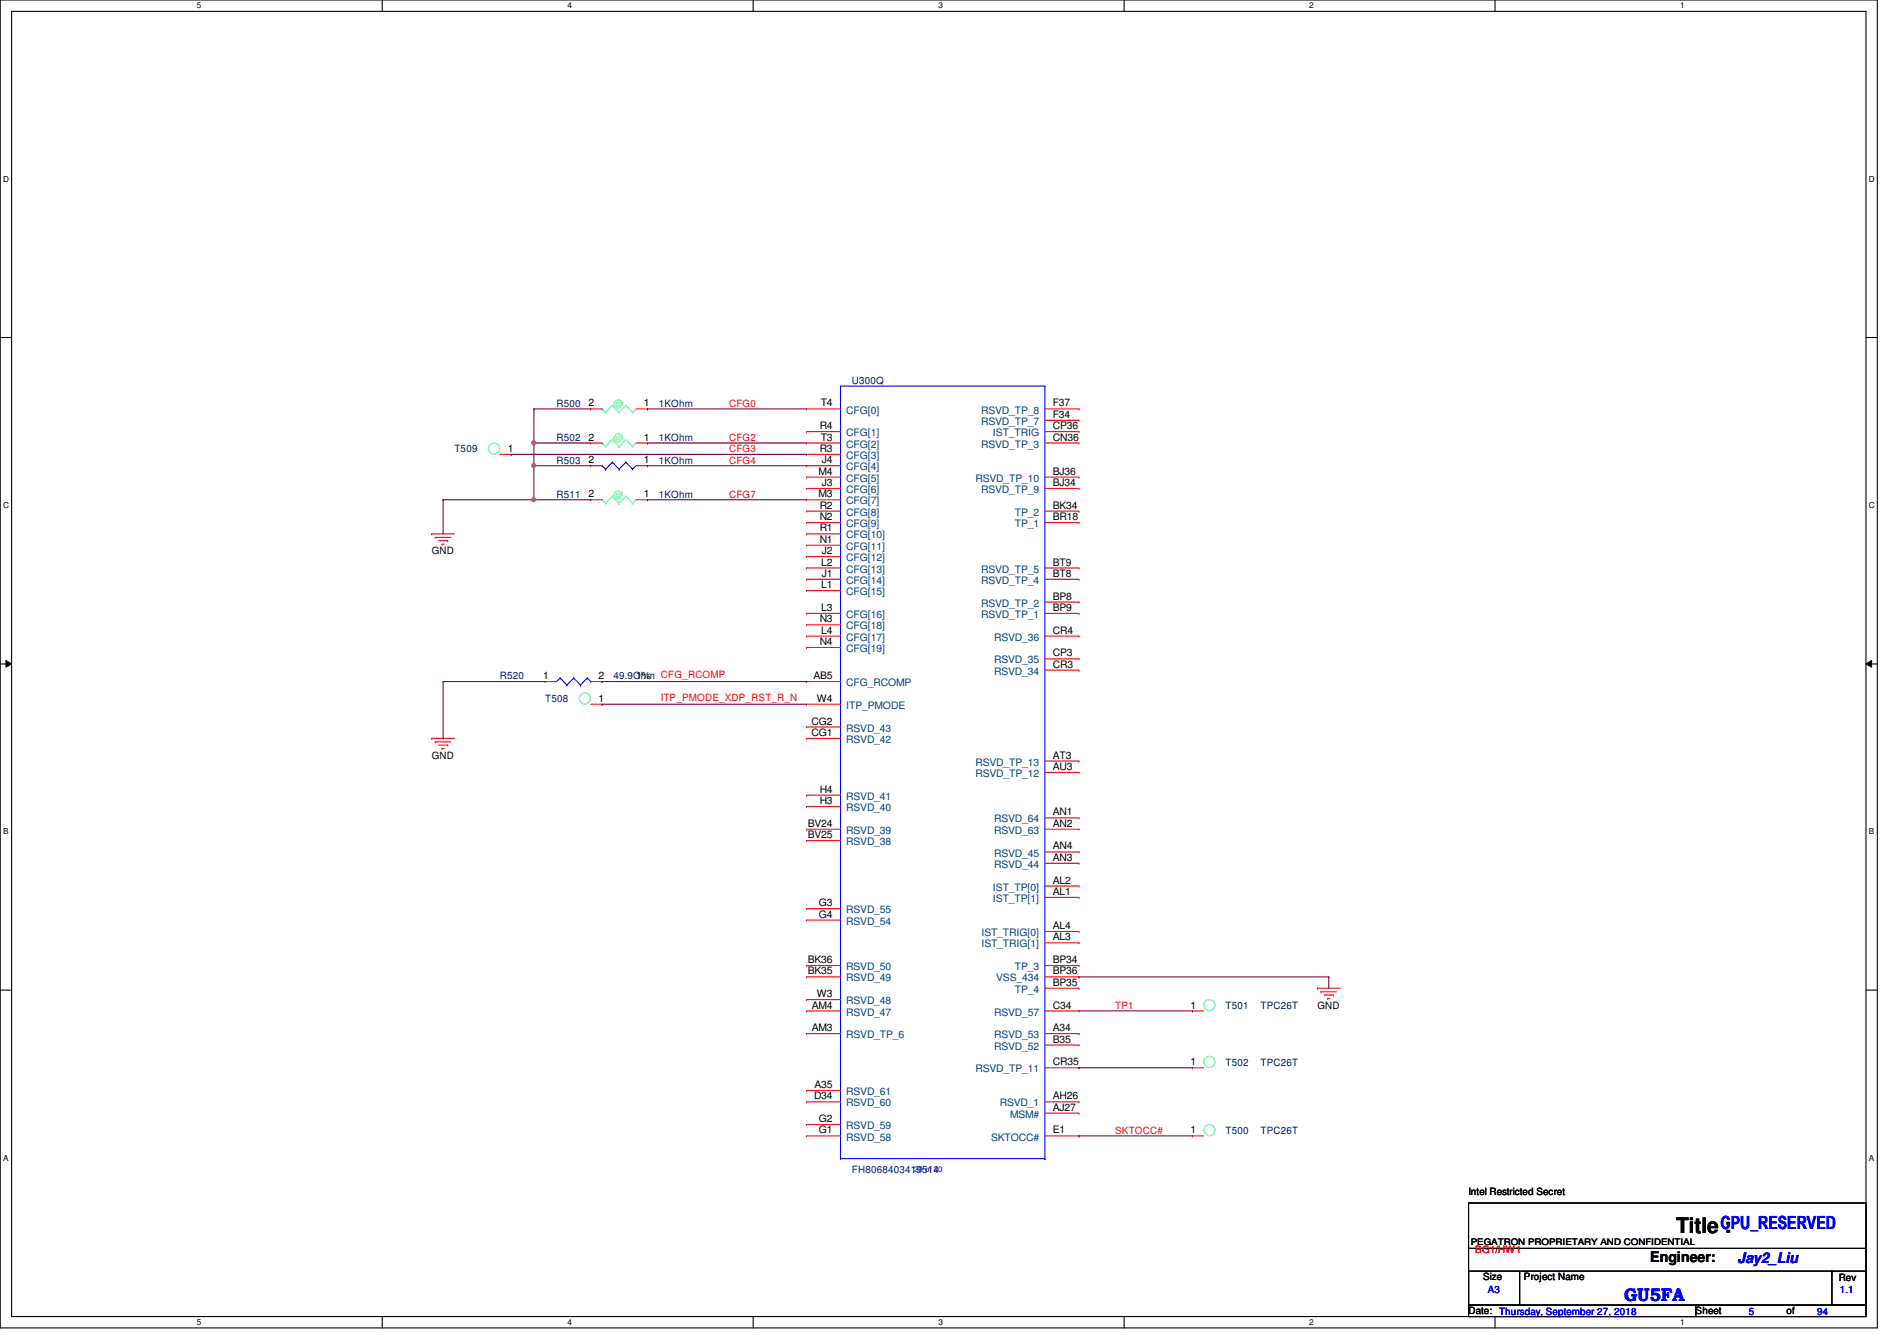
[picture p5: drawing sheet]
<svg xmlns="http://www.w3.org/2000/svg" width="297mm" height="210mm" viewBox="0 0 297 210" stroke-linecap="round" stroke-linejoin="round" font-family="sans-serif">
<path d="M0 0h294v207.9h-294zM1.8 1.8h290.4v204.3h-290.4z" fill="none" stroke="#000" stroke-width=".17"/>
<g fill="#fff">
<path d="M30.8 .2h.7v1.4h-.7z"/>
<path d="M30.8 206.2h.7v1.4h-.7z"/>
</g>
<path d="M59.9 0v1.8M59.9 206.1v1.8" fill="none" stroke="#000" stroke-width=".17"/>
<g fill="#fff">
<path d="M88.9 .2h.6v1.4h-.6z"/>
<path d="M88.9 206.2h.6v1.4h-.6z"/>
</g>
<path d="M117.9 0v1.8M117.9 206.1v1.8" fill="none" stroke="#000" stroke-width=".17"/>
<g fill="#fff">
<path d="M146.9 .2h.7v1.4h-.7z"/>
<path d="M146.9 206.2h.7v1.4h-.7z"/>
</g>
<path d="M176 0v1.8M176 206.1v1.8" fill="none" stroke="#000" stroke-width=".17"/>
<g fill="#fff">
<path d="M205 .2h.7v1.4h-.7z"/>
<path d="M205 206.2h.7v1.4h-.7z"/>
</g>
<path d="M234.1 0v1.8M234.1 206.1v1.8" fill="none" stroke="#000" stroke-width=".17"/>
<g fill="#fff">
<path d="M263.1 .2h.7v1.4h-.7z"/>
<path d="M263.1 206.2h.7v1.4h-.7z"/>
<path d="M.5 27.3h.9v1.4h-.9z"/>
<path d="M292.6 27.3h.9v1.4h-.9z"/>
<path d="M.5 78.4h.9v1.4h-.9z"/>
<path d="M292.6 78.4h.9v1.4h-.9z"/>
</g>
<path d="M0 52.8h1.8M292.2 52.8h1.8" fill="none" stroke="#000" stroke-width=".17"/>
<g fill="#fff">
<path d="M.5 129.5h.8v1.4h-.8z"/>
<path d="M292.6 129.5h.9v1.4h-.9z"/>
</g>
<path d="M0 103.9h1.8M292.2 103.9h1.8" fill="none" stroke="#000" stroke-width=".17"/>
<path d="M.9 103.4l.9 .5-.9 .5zM292.2 103.9l.9-.5v1z" fill="#000"/>
<path d="M.9 103.4l.9 .5-.9 .5zM292.2 103.9l.9-.5v1z" fill="none" stroke="#000" stroke-width=".16"/>
<g fill="#fff">
<path d="M.5 180.5h.8v1.4h-.8z"/>
<path d="M292.6 180.5h.9v1.4h-.9z"/>
</g>
<path d="M0 155h1.8M292.2 155h1.8M230 188.3h62.2v16h-62.2zM230 199h8v5.3h-8zM230 195.4h62.2M238.1 199h48.7M286.8 199h5.4v5.3h-5.4zM286.8 199h.1M292.2 195.4h.1M230 204.3h35.5v1.8h-35.5zM265.5 204.3h26.7v1.8h-26.7z" fill="none" stroke="#000" stroke-width=".17"/>
<g fill="none" stroke="#f00" stroke-width=".17">
<path d="M78.3 71.1h1.7M80 71.1h.1M92.5 78.2h.1M92.5 64h.1M92.5 69.3h.1M92.5 72.9h.1M92.5 64h1.8M92.5 69.3h1.8M92.5 72.9h1.8M92.5 78.2h1.8M99.6 64h1.8M99.6 69.3h1.8"/>
<path d="M99.6 72.9h1.8M99.6 78.2h1.8M101.4 78.2h.1M101.4 64h.1M101.4 69.3h.1M101.4 72.9h.1M126.3 64h.1M126.3 67.6h.1M126.3 69.3h.1M126.3 71.1h.1M126.3 72.9h.1M126.3 74.7h.1"/>
<path d="M126.3 76.5h.1M126.3 78.2h.1M126.3 64h5.3M126.3 67.6h5.3M126.3 69.3h5.3M126.3 71.1h5.3M126.3 72.9h5.3M126.3 74.7h5.3M126.3 76.5h5.3M126.3 78.2h5.3M163.6 64h5.3M163.6 67.6h5.3"/>
<path d="M163.6 69.3h5.3M163.6 65.8h5.3M163.6 74.7h5.3M163.6 76.5h5.3M168.9 64h.1M168.9 65.8h.1M168.9 69.3h.1M168.9 74.7h.1M168.9 76.5h.1M168.9 67.6h.1M67.6 83.6h.1M67.6 83.6h3.6"/>
<path d="M68.2 84.1h.1M68.2 84.1h2.4M68.7 84.6h1.4M69.2 85.2h.1M69.2 85.2h.3M70.1 84.6h.1M126.3 97.8h.1M126.3 83.6h.1M126.3 85.3h.1M126.3 87.1h.1M126.3 80h.1M126.3 88.9h.1"/>
<path d="M126.3 81.8h.1M126.3 90.7h.1M126.3 92.5h.1M126.3 96h.1M126.3 99.6h.1M126.3 83.6h5.3M126.3 97.8h5.3M126.3 96h5.3M126.3 99.6h5.3M126.3 81.8h5.3M126.3 80h5.3M126.3 85.3h5.3"/>
<path d="M126.3 87.1h5.3M126.3 88.9h5.3M126.3 90.7h5.3M126.3 92.5h5.3M163.6 96h5.3M163.6 99.6h5.3M163.6 94.2h5.3M163.6 81.8h5.3M163.6 80h5.3M163.6 88.9h5.3M163.6 90.7h5.3M168.9 96h.1"/>
<path d="M168.9 99.6h.1M168.9 94.2h.1M168.9 81.8h.1M168.9 80h.1M168.9 88.9h.1M168.9 90.7h.1M67.6 115.6h.1M67.6 115.6h3.6M68.2 116.1h.1M68.2 116.1h2.4M68.7 116.6h1.4M69.2 117.2h.1"/>
<path d="M69.2 117.2h.3M70.1 116.6h.1M85.4 106.7h.1M85.4 106.7h1.8M92.5 110.2h1.8M92.5 106.7h1.8M94.3 110.2h.1M94.3 106.7h.1M126.3 110.2h.1M126.3 101.3h.1M126.3 106.7h.1M126.3 113.8h.1"/>
<path d="M126.3 115.6h.1M126.3 115.6h5.3M126.3 110.2h5.3M126.3 101.3h5.3M126.3 106.7h5.3M126.3 113.8h5.3M163.6 104.9h5.3M163.6 103.1h5.3M163.6 119.1h5.3M168.9 104.9h.1M168.9 103.1h.1M168.9 119.1h.1"/>
<path d="M126.3 124.5h.1M126.3 131.6h.1M126.3 126.2h.1M126.3 129.8h.1M126.3 129.8h5.3M126.3 124.5h5.3M126.3 131.6h5.3M126.3 126.2h5.3M163.6 129.8h5.3M163.6 128h5.3M163.6 120.9h5.3M163.6 138.7h5.3"/>
<path d="M163.6 133.3h5.3M163.6 135.1h5.3M168.9 129.8h.1M168.9 128h.1M168.9 120.9h.1M168.9 138.7h.1M168.9 133.3h.1M168.9 135.1h.1M126.3 142.2h.1M126.3 144h.1M126.3 151.1h.1M126.3 152.9h.1"/>
<path d="M126.3 158.2h.1M126.3 156.5h.1M126.3 158.2h5.3M126.3 151.1h5.3M126.3 142.2h5.3M126.3 144h5.3M126.3 152.9h5.3M126.3 156.5h5.3M163.6 154.7h5.3M163.6 158.2h5.3M163.6 151.1h5.3M163.6 152.9h5.3"/>
<path d="M163.6 145.8h5.3M163.6 147.6h5.3M163.6 140.5h5.3M168.9 158.2h.1M168.9 151.1h.1M168.9 154.7h.1M168.9 145.8h.1M168.9 147.6h.1M168.9 140.5h.1M168.9 152.9h.1M186.7 158.2h.1M186.7 158.2h1.8"/>
<path d="M206.3 154.7h.1M206.3 154.7h3.5M206.8 155.2h.1M206.8 155.2h2.5M207.3 155.7h1.5M207.9 156.3h.1M207.9 156.3h.3M208.8 155.7h.1M126.3 161.8h.1M126.3 176h.1M126.3 170.7h.1M126.3 177.8h.1"/>
<path d="M126.3 172.5h.1M126.3 172.5h5.3M126.3 177.8h5.3M126.3 161.8h5.3M126.3 176h5.3M126.3 170.7h5.3M163.6 172.5h5.3M163.6 177.8h5.3M163.6 167.1h5.3M163.6 161.8h5.3M163.6 163.6h5.3M163.6 174.2h5.3"/>
<path d="M168.9 172.5h.1M168.9 177.8h.1M168.9 167.1h.1M168.9 163.6h.1M168.9 161.8h.1M168.9 174.2h.1M186.7 167.1h.1M186.7 177.8h.1M186.7 177.8h1.8M186.7 167.1h1.8"/>
</g>
<g fill="none" stroke="#00ff80" stroke-width=".17">
<path d="M94.3 78.2h.1M94.3 64h.1M94.3 69.3h.1M94.3 78.2l.5 .6M94.3 64l.5 .6M94.3 69.3l.5 .6M94.8 78.8h.1M94.8 64.6h.1M94.8 69.9h.1M95.9 77.7h.1M95.9 63.5h.1M95.9 68.8h.1"/>
<path d="M95.9 77.7l1 1.1M95.9 77.7l-1.1 1.1M95.9 63.5l1 1.1M95.9 63.5l-1.1 1.1M95.9 68.8l1 1.1M95.9 68.8l-1.1 1.1M96.9 78.8h.1M96.9 64.6h.1M96.9 69.9h.1M98 77.7h.1M98 63.5h.1M98 68.8h.1"/>
<path d="M98 77.7l1.1 1.1M98 77.7l-1.1 1.1M98 63.5l1.1 1.1M98 63.5l-1.1 1.1M98 68.8l1.1 1.1M98 68.8l-1.1 1.1M99.1 78.8h.1M99.1 64.6h.1M99.1 69.9h.1M99.6 78.2l-.5 .6M99.6 64l-.5 .6M99.6 69.3l-.5 .6"/>
<circle cx="77.4" cy="70.2" r=".87"/>
<circle cx="91.6" cy="109.3" r=".87"/>
<circle cx="189.4" cy="157.3" r=".87"/>
<circle cx="189.4" cy="166.2" r=".87"/>
<circle cx="189.4" cy="176.9" r=".87"/>
</g>
<g fill="none" stroke="#00f" stroke-width=".17">
<path d="M94.3 72.9h.1M94.3 72.9l.5 .5M94.8 73.4h.1M95.9 72.3h.1M95.9 72.3l1 1.1M95.9 72.3l-1.1 1.1M96.9 73.4h.1M98 72.3h.1M98 72.3l1.1 1.1M98 72.3l-1.1 1.1M99.1 73.4h.1M99.6 72.9l-.5 .5"/>
<path d="M163.6 60.5h.1M163.6 60.5h-32v120.9M163.6 60.5v120.9M87.7 106.1h.1M87.7 106.1l1.1 1.1M87.7 106.1l-.5 .6M88.8 107.2h.1M89.8 106.1h.1M89.8 106.1l1.1 1.1M89.8 106.1l-1 1.1M90.9 107.2h.1M91.9 106.1h.1"/>
<path d="M91.9 106.1l.6 .6M91.9 106.1l-1 1.1M92.5 106.7h.1M131.6 181.4h.1M131.6 181.4h32M163.6 181.4h.1"/>
</g>
<path d="M83.6 69.3h.1M83.6 64v5.3M101.4 64h.1M101.4 69.3h.1M101.4 72.9h.1M101.4 64h24.9M101.4 69.3h24.9M101.4 72.9h24.9" fill="none" stroke="#800040" stroke-width=".17"/>
<circle cx="83.6" cy="69.3" r=".32" fill="#f0f"/>
<circle cx="83.6" cy="69.3" r=".32" fill="none" stroke="#f0f" stroke-width=".17"/>
<path d="M83.6 64h.1M83.6 72.9h.1M83.6 69.3h.1M83.6 78.2h.1M83.6 64h8.9M83.6 69.3v8.9M83.6 69.3h8.9M83.6 72.9h8.9" fill="none" stroke="#800040" stroke-width=".17"/>
<circle cx="83.6" cy="72.9" r=".32" fill="#f0f"/>
<circle cx="83.6" cy="72.9" r=".32" fill="none" stroke="#f0f" stroke-width=".17"/>
<g fill="none" stroke="#800040" stroke-width=".17">
<path d="M69.4 78.2h.1M69.4 78.2h23.1M83.6 78.2h.1M101.4 78.2h.1M101.4 78.2h24.9M69.4 106.7h.1M69.4 115.6h.1M69.4 106.7h16M69.4 106.7v8.9M94.3 106.7h.1M94.3 110.2h.1M94.3 106.7h32"/>
<path d="M94.3 110.2h32"/>
</g>
<circle cx="83.6" cy="78.2" r=".32" fill="#f0f"/>
<circle cx="83.6" cy="78.2" r=".32" fill="none" stroke="#f0f" stroke-width=".17"/>
<g fill="none" stroke="#800040" stroke-width=".17">
<path d="M69.4 78.2h.1M69.4 78.2v5.4M80 71.1h.1M80 71.1h46.3M168.9 152.9h.1M168.9 158.2h17.8M168.9 152.9h39.2M186.7 158.2h.1M208.1 152.9h.1M208.1 152.9v1.8M168.9 177.8h.1M168.9 167.1h.1"/>
<path d="M168.9 177.8h17.8M168.9 167.1h17.8"/>
</g>
<circle cx="83.6" cy="69.3" r=".32" fill="#f0f"/>
<circle cx="83.6" cy="69.3" r=".32" fill="none" stroke="#f0f" stroke-width=".17"/>
<circle cx="83.6" cy="72.9" r=".32" fill="#f0f"/>
<circle cx="83.6" cy="72.9" r=".32" fill="none" stroke="#f0f" stroke-width=".17"/>
<circle cx="83.6" cy="78.2" r=".32" fill="#f0f"/>
<circle cx="83.6" cy="78.2" r=".32" fill="none" stroke="#f0f" stroke-width=".17"/>
<text font-size="3.3" x="262.5" y="193">Title :</text>
<g font-size="2.8" fill="#00f">
<text x="269.4" y="192.3">CPU_RESERVED</text>
<text x="254.3" y="203.6">GU5FA</text>
</g>
<text font-size="2.3" x="258.4" y="197.5">Engineer:</text>
<text font-size="2.3" fill="#00f" x="272.1" y="197.7">Jay2_Liu</text>
<g font-size="1.6" fill="#000080">
<text x="87.2" y="63.7">R500</text>
<text x="103.2" y="63.7">1KOhm</text>
<text x="133.4" y="60.1">U300Q</text>
<text x="71.2" y="70.8">T509</text>
<text x="87.2" y="69">R502</text>
<text x="103.2" y="69">1KOhm</text>
<text x="87.2" y="77.9">R511</text>
<text x="87.2" y="72.6">R503</text>
<text x="103.2" y="77.9">1KOhm</text>
<text x="103.2" y="72.6">1KOhm</text>
<text x="78.3" y="106.3">R520</text>
<text x="96.1" y="106.3">49.9Ohm CFG_RCOMP</text>
<text x="85.4" y="109.9">T508</text>
<text x="191.9" y="157.9">T501</text>
<text x="197.4" y="157.9">TPC26T</text>
<text x="191.9" y="166.8">T502</text>
<text x="197.4" y="166.8">TPC26T</text>
<text x="191.9" y="177.5">T500</text>
<text x="197.4" y="177.5">TPC26T</text>
<text x="133.4" y="183.7">FH8068403419514</text>
</g>
<g font-size="1.6">
<text x="92.2" y="63.6">2</text>
<text x="100.8" y="63.6">1</text>
<text x="128.5" y="63.6">T4</text>
<text x="164.8" y="63.6">F37</text>
<text x="164.8" y="65.4">F34</text>
<text x="79.5" y="70.7">1</text>
<text x="92.2" y="69">2</text>
<text x="100.8" y="69">1</text>
<text x="128.4" y="67.2">R4</text>
<text x="128.4" y="70.7">R3</text>
<text x="128.5" y="69">T3</text>
<text x="164.8" y="69">CN36</text>
<text x="164.8" y="67.2">CP36</text>
<text x="92.2" y="77.9">2</text>
<text x="92.2" y="72.5">2</text>
<text x="100.8" y="77.9">1</text>
<text x="100.8" y="72.5">1</text>
<text x="128.2" y="74.3">M4</text>
<text x="128.2" y="77.9">M3</text>
<text x="128.7" y="72.5">J4</text>
<text x="128.7" y="76.1">J3</text>
<text x="164.8" y="74.3">BJ36</text>
<text x="164.8" y="76.1">BJ34</text>
<text x="128.4" y="83.2">R1</text>
<text x="128.4" y="79.6">R2</text>
<text x="128.4" y="81.4">N2</text>
<text x="164.8" y="81.4">BR18</text>
<text x="164.8" y="79.6">BK34</text>
<text x="67.6" y="86.8">GND</text>
<text x="128.4" y="85">N1</text>
<text x="128.6" y="88.5">L2</text>
<text x="128.7" y="86.7">J2</text>
<text x="164.8" y="88.5">BT9</text>
<text x="128.6" y="92.1">L1</text>
<text x="128.6" y="95.6">L3</text>
<text x="128.7" y="90.3">J1</text>
<text x="164.8" y="95.6">BP9</text>
<text x="164.8" y="93.9">BP8</text>
<text x="164.8" y="90.3">BT8</text>
<text x="128.4" y="97.4">N3</text>
<text x="128.4" y="101">N4</text>
<text x="128.6" y="99.2">L4</text>
<text x="164.8" y="99.2">CR4</text>
<text x="85" y="106.3">1</text>
<text x="93.7" y="106.3">2</text>
<text x="99.6" y="106.3">1%</text>
<text x="127.4" y="106.3">AB5</text>
<text x="164.8" y="104.5">CR3</text>
<text x="164.8" y="102.7">CP3</text>
<text x="93.7" y="109.9">1</text>
<text x="127.1" y="113.4">CG2</text>
<text x="127.9" y="109.9">W4</text>
<text x="67.6" y="118.8">GND</text>
<text x="127.1" y="115.2">CG1</text>
<text x="164.8" y="118.7">AT3</text>
<text x="128.4" y="124.1">H4</text>
<text x="128.4" y="125.9">H3</text>
<text x="164.8" y="120.5">AU3</text>
<text x="126.5" y="131.2">BV25</text>
<text x="126.5" y="129.4">BV24</text>
<text x="164.8" y="129.4">AN2</text>
<text x="164.8" y="127.6">AN1</text>
<text x="164.8" y="133">AN4</text>
<text x="164.8" y="134.7">AN3</text>
<text x="128.2" y="141.9">G3</text>
<text x="128.2" y="143.6">G4</text>
<text x="164.8" y="138.3">AL2</text>
<text x="164.8" y="140.1">AL1</text>
<text x="164.8" y="145.4">AL4</text>
<text x="164.8" y="147.2">AL3</text>
<text x="126.5" y="150.7">BK36</text>
<text x="126.5" y="152.5">BK35</text>
<text x="164.8" y="150.7">BP34</text>
<text x="164.8" y="154.3">BP35</text>
<text x="164.8" y="152.5">BP36</text>
<text x="127.1" y="157.9">AM4</text>
<text x="127.1" y="161.4">AM3</text>
<text x="127.9" y="156.1">W3</text>
<text x="164.8" y="157.9">C34</text>
<text x="164.8" y="161.4">A34</text>
<text x="186.4" y="157.9">1</text>
<text x="206.3" y="157.9">GND</text>
<text x="164.8" y="166.8">CR35</text>
<text x="164.8" y="163.2">B35</text>
<text x="186.4" y="166.8">1</text>
<text x="127.5" y="172.1">D34</text>
<text x="127.5" y="170.3">A35</text>
<text x="164.8" y="172.1">AH26</text>
<text x="164.8" y="173.9">AJ27</text>
<text x="128.2" y="175.6">G2</text>
<text x="128.2" y="177.4">G1</text>
<text x="164.8" y="177.4">E1</text>
<text x="186.4" y="177.4">1</text>
<text x="230" y="187.1">Intel Restricted Secret</text>
<text x="232.2" y="200.4">Size</text>
<text x="238.6" y="200.4">Project Name</text>
<text x="287.9" y="200.6">Rev</text>
<text x="230" y="205.7">Date:</text>
<text x="265.5" y="205.7">Sheet</text>
<text x="279.7" y="205.7">of</text>
</g>
<g font-size="1.6" fill="#0f0">
<text x="96.1" y="63.7">@</text>
<text x="96.1" y="69">@</text>
<text x="96.1" y="77.9">@</text>
</g>
<g font-size="1.6" fill="#f00">
<text x="114.2" y="63.7">CFG0</text>
<text x="114.2" y="69">CFG2</text>
<text x="114.2" y="70.8">CFG3</text>
<text x="114.2" y="72.6">CFG4</text>
<text x="114.2" y="77.9">CFG7</text>
<text x="103.5" y="109.7">ITP_PMODE_XDP_RST_R_N</text>
<text x="174.6" y="157.9">TP1</text>
<text x="174.6" y="177.5">SKTOCC#</text>
<text x="231" y="196.1">BG1/HW1</text>
</g>
<g font-size="1.6" fill="#004080">
<text x="132.5" y="64.7">CFG[0]</text>
<text x="153.6" y="64.7">RSVD_TP_8</text>
<text x="132.5" y="68.3">CFG[1]</text>
<text x="132.5" y="70.1">CFG[2]</text>
<text x="132.5" y="71.8">CFG[3]</text>
<text x="153.6" y="66.5">RSVD_TP_7</text>
<text x="153.6" y="70.1">RSVD_TP_3</text>
<text x="155.5" y="68.3">IST_TRIG</text>
<text x="132.5" y="73.6">CFG[4]</text>
<text x="132.5" y="75.4">CFG[5]</text>
<text x="132.5" y="77.2">CFG[6]</text>
<text x="152.7" y="75.4">RSVD_TP_10</text>
<text x="153.6" y="77.2">RSVD_TP_9</text>
<text x="132.5" y="79">CFG[7]</text>
<text x="132.5" y="80.7">CFG[8]</text>
<text x="132.5" y="82.5">CFG[9]</text>
<text x="158.9" y="82.5">TP_1</text>
<text x="158.9" y="80.7">TP_2</text>
<text x="132.5" y="84.3">CFG[10]</text>
<text x="132.5" y="86.1">CFG[11]</text>
<text x="132.5" y="87.8">CFG[12]</text>
<text x="132.5" y="89.6">CFG[13]</text>
<text x="153.6" y="89.6">RSVD_TP_5</text>
<text x="132.5" y="91.4">CFG[14]</text>
<text x="132.5" y="93.2">CFG[15]</text>
<text x="153.6" y="95">RSVD_TP_2</text>
<text x="153.6" y="91.4">RSVD_TP_4</text>
<text x="132.5" y="98.5">CFG[18]</text>
<text x="132.5" y="96.7">CFG[16]</text>
<text x="132.5" y="100.3">CFG[17]</text>
<text x="153.6" y="96.7">RSVD_TP_1</text>
<text x="155.7" y="100.3">RSVD_36</text>
<text x="132.5" y="102.1">CFG[19]</text>
<text x="132.5" y="107.4">CFG_RCOMP</text>
<text x="155.7" y="105.6">RSVD_34</text>
<text x="155.7" y="103.8">RSVD_35</text>
<text x="132.5" y="111">ITP_PMODE</text>
<text x="132.5" y="114.5">RSVD_43</text>
<text x="132.5" y="116.3">RSVD_42</text>
<text x="152.7" y="119.8">RSVD_TP_13</text>
<text x="132.5" y="125.2">RSVD_41</text>
<text x="152.7" y="121.6">RSVD_TP_12</text>
<text x="132.5" y="127">RSVD_40</text>
<text x="132.5" y="130.5">RSVD_39</text>
<text x="155.7" y="130.5">RSVD_63</text>
<text x="155.7" y="128.7">RSVD_64</text>
<text x="132.5" y="132.3">RSVD_38</text>
<text x="155.7" y="134.1">RSVD_45</text>
<text x="155.7" y="135.8">RSVD_44</text>
<text x="132.5" y="143">RSVD_55</text>
<text x="155.5" y="139.4">IST_TP[0]</text>
<text x="155.5" y="141.2">IST_TP[1]</text>
<text x="132.5" y="144.7">RSVD_54</text>
<text x="153.7" y="146.5">IST_TRIG[0]</text>
<text x="153.7" y="148.3">IST_TRIG[1]</text>
<text x="132.5" y="151.8">RSVD_50</text>
<text x="132.5" y="153.6">RSVD_49</text>
<text x="156" y="153.6">VSS_434</text>
<text x="158.9" y="151.8">TP_3</text>
<text x="158.9" y="155.4">TP_4</text>
<text x="132.5" y="159">RSVD_47</text>
<text x="132.5" y="157.2">RSVD_48</text>
<text x="155.7" y="159">RSVD_57</text>
<text x="132.5" y="162.5">RSVD_TP_6</text>
<text x="152.7" y="167.9">RSVD_TP_11</text>
<text x="155.7" y="164.3">RSVD_52</text>
<text x="155.7" y="162.5">RSVD_53</text>
<text x="132.5" y="171.4">RSVD_61</text>
<text x="132.5" y="173.2">RSVD_60</text>
<text x="156.5" y="173.2">RSVD_1</text>
<text x="132.5" y="176.7">RSVD_59</text>
<text x="132.5" y="178.5">RSVD_58</text>
<text x="155.2" y="178.5">SKTOCC#</text>
<text x="158.2" y="175">MSM#</text>
</g>
<g font-size="1.6" fill="#00f">
<text x="233" y="202.4">A3</text>
<text x="288.1" y="202.4">1.1</text>
<text x="234.7" y="205.9">Thursday, September 27, 2018</text>
<text x="273.9" y="205.9">5</text>
<text x="284.5" y="205.9">94</text>
</g>
<text font-size="1.4" x="230.3" y="194.9">PEGATRON PROPRIETARY AND CONFIDENTIAL</text>
<g font-size="1.3">
<text x="30.8" y="1.3">5</text>
<text x="88.9" y="1.3">4</text>
<text x="146.9" y="1.3">3</text>
<text x="205" y="1.3">2</text>
<text x="263.1" y="1.3">1</text>
<text x=".5" y="28.4">D</text>
<text x="292.6" y="28.4">D</text>
<text x=".5" y="79.5">C</text>
<text x="292.6" y="79.5">C</text>
<text x=".5" y="130.6">B</text>
<text x="292.6" y="130.6">B</text>
<text x=".5" y="181.7">A</text>
<text x="292.6" y="181.7">A</text>
<text x="30.8" y="207.4">5</text>
<text x="88.9" y="207.4">4</text>
<text x="146.9" y="207.4">3</text>
<text x="205" y="207.4">2</text>
<text x="263.1" y="207.4">1</text>
</g>
<text font-size="1.3" fill="#00f" x="143.2" y="183.4">20 of 20</text>
</svg>
